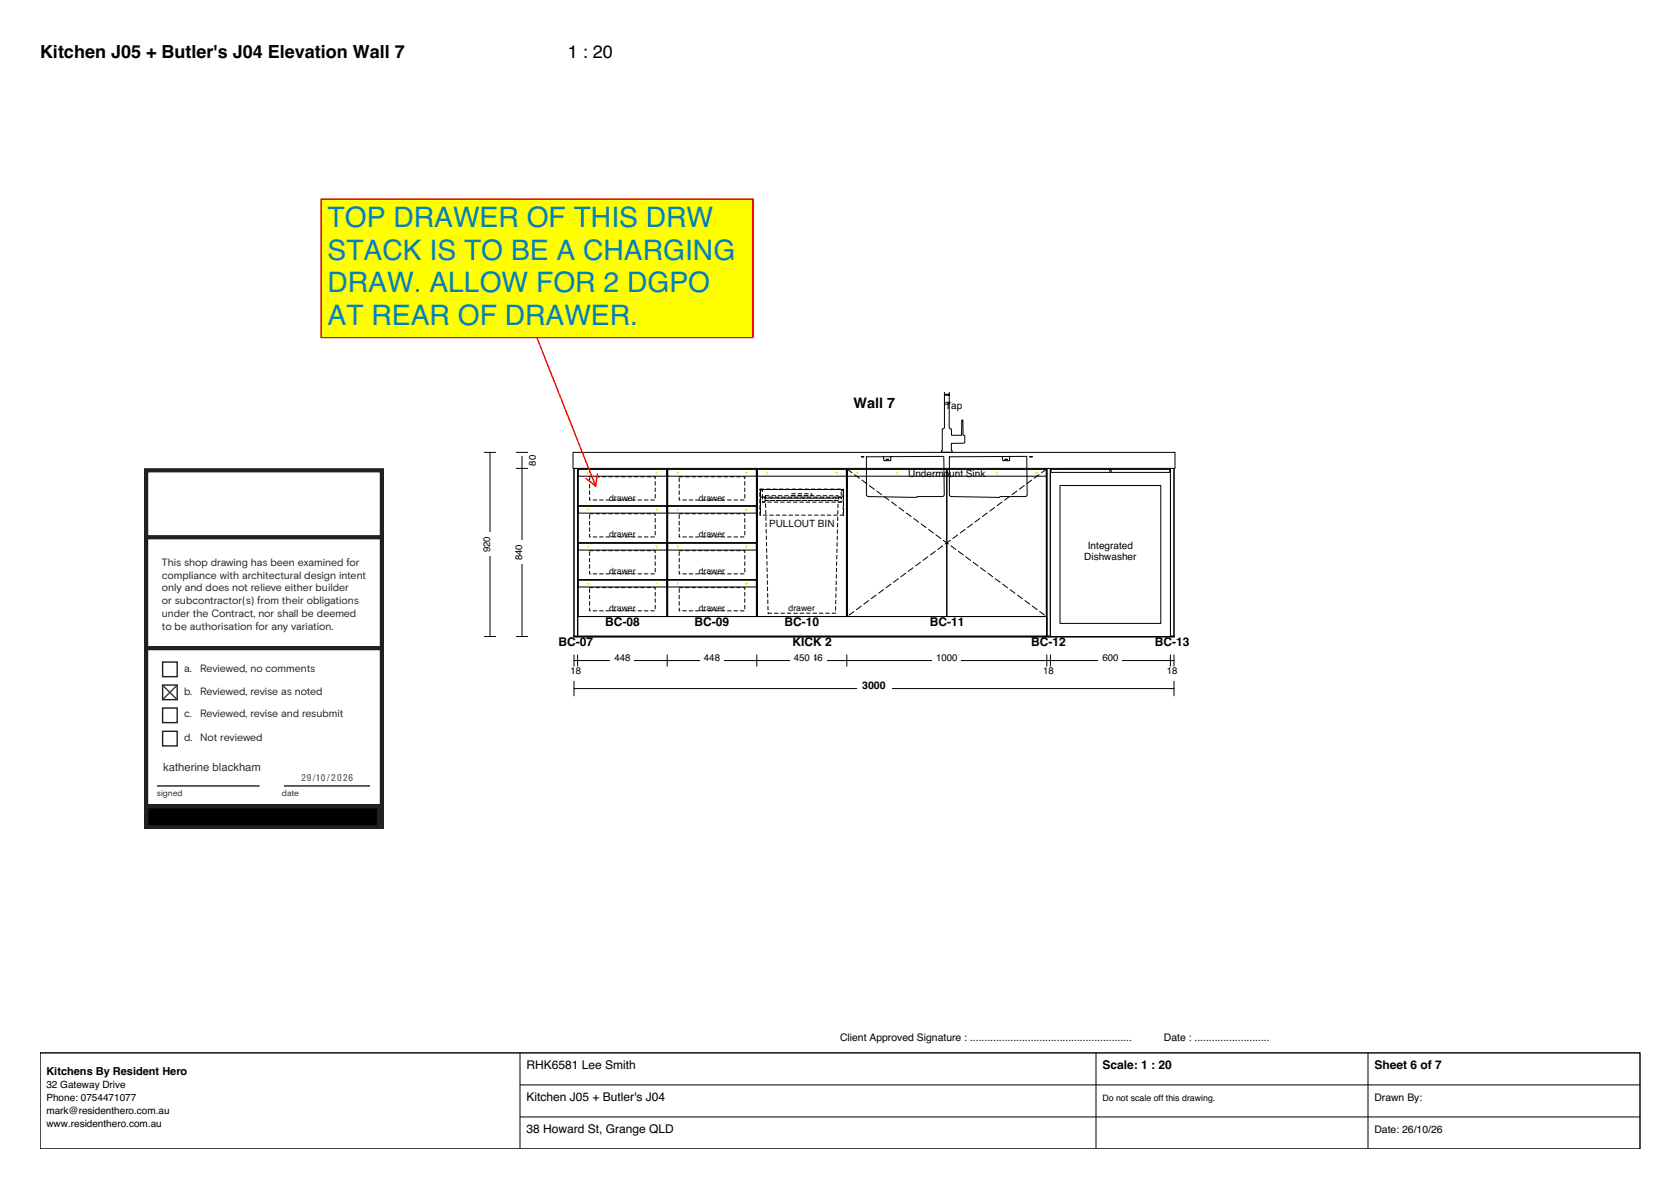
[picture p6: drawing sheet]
<svg xmlns="http://www.w3.org/2000/svg" width="420mm" height="297mm" viewBox="0 0 420 297" stroke-linecap="round" stroke-linejoin="round" font-family="sans-serif">
<path d="M143.5 159h150" fill="none" stroke="#000" stroke-width=".5"/>
<g fill="none" stroke="#000" stroke-width=".25">
<path d="M143.5 117h.9v42h-.9zM144.4 114h22.4v40h-22.4zM144.5 117.2h22.2v1.8h-22.2zM144.5 117.2h22.2v9.1h-22.2zM144.5 117.2v9.1M166.8 114h22.4v40h-22.4zM166.9 117.2h22.2v1.8h-22.2zM166.9 117.2h22.2v9.1h-22.2zM166.9 117.2v9.1M189.2 114h22.5v40h-22.5zM189.3 117.2h22.3v1.8h-22.3zM189.3 117.2h22.3v36.8h-22.3z"/>
<path d="M189.3 117.2v36.8M211.7 114h50v40h-50zM211.8 117.2h24.9v1.8h-24.9zM211.8 117.2h24.9v36.8h-24.9zM211.8 117.2v36.8M236.7 117.2h24.9v1.8h-24.9zM236.7 117.2h24.9v36.8h-24.9zM261.6 117.2v36.8M261.7 117h.9v42h-.9zM262.6 114h30v40h-30zM262.7 117.2h29.8v1.8h-29.8zM262.7 117.2h29.8v36.8h-29.8z"/>
<path d="M292.6 117h.9v42h-.9zM144.5 135.7h22.2v1.7h-22.2zM144.5 126.4h22.2v1.8h-22.2zM144.5 135.7h22.2v9.1h-22.2zM144.5 126.4h22.2v9.2h-22.2zM144.5 126.4v9.2M144.5 135.7v9.1M166.9 135.7h22.2v1.7h-22.2zM166.9 126.4h22.2v1.8h-22.2zM166.9 135.7h22.2v9.1h-22.2zM166.9 126.4h22.2v9.2h-22.2zM166.9 126.4v9.2"/>
<path d="M166.9 135.7v9.1M144.4 154h117.3v5h-117.3zM144.5 144.9h22.2v1.7h-22.2zM144.5 144.9h22.2v9.1h-22.2zM144.5 144.9v9.1M166.9 144.9h22.2v1.7h-22.2zM166.9 144.9h22.2v9.1h-22.2zM166.9 144.9v9.1M262.7 154h29.8"/>
</g>
<g fill="none" stroke="#edff00" stroke-width=".25">
<path d="M146.8 118.1h.4M147 117.9v.4M164 118.1h.4M164.2 117.9v.4M169.2 118.1h.4M169.4 117.9v.4M186.4 118.1h.4M186.6 117.9v.4M191.6 118.1h.4M191.8 117.9v.4M208.9 118.1h.4M209.1 117.9v.4"/>
<path d="M214.1 118.1h.4M214.3 117.9v.4M224 118.1h.4M224.2 117.9v.4M234 118.1h.4M234.2 117.9v.4M239 118.1h.4M239.2 117.9v.4M249 118.1h.4M249.2 117.9v.4M258.9 118.1h.4M259.1 117.9v.4"/>
<path d="M265 118.1h.4M265.2 117.9v.4M277.4 118.1h.4M277.6 117.9v.4M289.8 118.1h.4M290 117.9v.4M146.8 136.5h.4M146.8 127.3h.4M147 127.1v.4M147 136.3v.4M164 136.5h.4M164 127.3h.4"/>
<path d="M164.2 127.1v.4M164.2 136.3v.4M169.2 136.5h.4M169.2 127.3h.4M169.4 127.1v.4M169.4 136.3v.4M186.4 136.5h.4M186.4 127.3h.4M186.6 127.1v.4M186.6 136.3v.4M146.8 145.8h.4M147 145.5v.5"/>
<path d="M164 145.8h.4M164.2 145.5v.5M169.2 145.8h.4M169.4 145.5v.5M186.4 145.8h.4M186.6 145.5v.5"/>
<circle cx="147" cy="118.1" r=".11"/>
<circle cx="164.2" cy="118.1" r=".11"/>
<circle cx="169.4" cy="118.1" r=".11"/>
<circle cx="186.6" cy="118.1" r=".11"/>
<circle cx="191.8" cy="118.1" r=".11"/>
<circle cx="209.1" cy="118.1" r=".11"/>
<circle cx="214.3" cy="118.1" r=".11"/>
<circle cx="224.2" cy="118.1" r=".11"/>
<circle cx="234.2" cy="118.1" r=".11"/>
<circle cx="239.2" cy="118.1" r=".11"/>
<circle cx="249.2" cy="118.1" r=".11"/>
<circle cx="259.1" cy="118.1" r=".11"/>
<circle cx="265.2" cy="118.1" r=".11"/>
<circle cx="277.6" cy="118.1" r=".11"/>
<circle cx="290" cy="118.1" r=".11"/>
<circle cx="147" cy="127.3" r=".11"/>
<circle cx="147" cy="136.5" r=".11"/>
<circle cx="164.2" cy="136.5" r=".11"/>
<circle cx="164.2" cy="127.3" r=".11"/>
<circle cx="169.4" cy="136.5" r=".11"/>
<circle cx="169.4" cy="127.3" r=".11"/>
<circle cx="186.6" cy="127.3" r=".11"/>
<circle cx="186.6" cy="136.5" r=".11"/>
<circle cx="147" cy="145.8" r=".11"/>
<circle cx="164.2" cy="145.8" r=".11"/>
<circle cx="169.4" cy="145.8" r=".11"/>
<circle cx="186.6" cy="145.8" r=".11"/>
</g>
<g fill="none" stroke="#000" stroke-width=".25" stroke-dasharray=".9 .7">
<path d="M147.4 119.1h16.4v5.8h-16.4zM169.8 119.1h16.4v5.8h-16.4zM147.4 137.6h16.4v5.8h-16.4zM147.4 128.3h16.4v5.8h-16.4zM169.8 137.6h16.4v5.8h-16.4zM169.8 128.3h16.4v5.8h-16.4zM190 122.2l20.9 .1zM190 122.3l.1 6.4zM190 122.3h20.9v6.4h-20.9zM190.1 122.4h.5v1.8h-.5zM190.6 124.2h.6v1.2h-.6zM190.6 124.2h19.7v1.2h-19.7z"/>
<path d="M191.3 124.4h18.3v.6h-18.3zM191.4 125h18.1l-.6 28.2h-16.9zM191.4 123.8h18.1v.6h-18.1zM198 123.3h5v.5h-5zM209.7 124.2h.6v1.2h-.6zM210.3 122.4h.5v1.8h-.5zM210.8 122.3l.1 6.4zM147.4 146.8h16.4v5.8h-16.4zM169.8 146.8h16.4v5.8h-16.4z"/>
</g>
<path d="M211.8 117.2l24.9 18.4-24.9 18.4M261.6 117.2l-24.9 18.4 24.9 18.4M262.7 154l14.9-36.8 14.9 36.8" fill="none" stroke="#000" stroke-width=".25" stroke-dasharray="1.5 .8"/>
<path d="M143.3 113h150.5v4h-150.5z" fill="#fff" stroke="#000" stroke-width=".25"/>
<path d="M236.1 98v8.8l-.2 .3h-.3v5.4l-.2 .1v.3l2.6 .1 .1-.4-.3-.1v-1.7l3.2-.1 .2-.2v-1.7l-.4-.1-.1-3.8-.3 .1v3.7h-2.5l-.1-1.6h-.3l-.2-.3v-8.8M236.1 98.5h1.2M236.1 98.7h1.2M215.3 114.1h.7h-.7M216.6 114.1l19.4-.1 .1 9.7-.4 .3h-6.4l-.2 .3-12.2-.3-.3-.3zM221.5 114.7h.7h-.7M222.7 114v1.1h-1.7l-.1-1M236.1 100.8l.2 .2h.8l.2-.2M237.3 114.1l19.4-.1 .1 9.7-.3 .3h-6.4l-.3 .3-12.1-.3-.4-.3zM251.2 114.7h.7h-.7M252.4 114v1.1h-1.7l-.1-1M257.4 114.1h.7h-.7" fill="none" stroke="#000" stroke-width=".25"/>
<path d="M262.6 118h30v41h-30z" fill="#fff" stroke="#000" stroke-width=".25"/>
<path d="M265 121.3h25.2v34.4h-25.2zM143.5 165h150M143.5 163.6v2.8M144.4 163.6v2.8M166.8 163.6v2.8M189.2 163.6v2.8M211.7 163.6v2.8M261.7 163.6v2.8M262.6 163.6v2.8M292.6 163.6v2.8M293.5 163.6v2.8" fill="none" stroke="#000" stroke-width=".25"/>
<g fill="#fff">
<path d="M141.8 166.8h4.3v3.4h-4.3z"/>
<path d="M152.7 163.3h5.8v3.4h-5.8z"/>
<path d="M199.5 163.3h7.2v3.4h-7.2z"/>
<path d="M175.1 163.3h5.8v3.4h-5.8z"/>
<path d="M197.6 163.3h5.7v3.4h-5.7z"/>
<path d="M233.1 163.3h7.2v3.4h-7.2z"/>
<path d="M260 166.8h4.3v3.4h-4.3z"/>
<path d="M274.7 163.3h5.8v3.4h-5.8z"/>
<path d="M290.9 166.8h4.3v3.4h-4.3z"/>
</g>
<path d="M129.1 117h2.8M129.1 113h2.8M130.5 114v45M129.1 159h2.8" fill="none" stroke="#000" stroke-width=".25"/>
<g fill="#fff">
<path d="M128.8 135.1h3.4v5.8h-3.4z"/>
<path d="M132.3 112.8h3.4v4.4h-3.4z"/>
</g>
<path d="M121.1 113h2.8M122.5 113v46M121.1 159h2.8" fill="none" stroke="#000" stroke-width=".25"/>
<path d="M120.8 133.1h3.4v5.8h-3.4z" fill="#fff"/>
<path d="M143.5 172h150M143.5 170.2v3.6M293.5 170.2v3.6" fill="none" stroke="#000" stroke-width=".25"/>
<path d="M214.2 170.3h8.6v3.4h-8.6z" fill="#fff"/>
<path d="M10 263h400v24h-400z" fill="#fff" stroke="#000" stroke-width=".35"/>
<path d="M130 263v24M130 271h280M130 279h280M274 263v24M342 263v24" fill="none" stroke="#000" stroke-width=".25"/>
<path d="M134.3 84.5l14.6 36.9M149.4 118.3l-.5 3.1-2.5-1.9" fill="none" stroke="#f00" stroke-width=".35"/>
<path d="M80.3 49.7h108v34.6h-108z" fill="#ff0" stroke="#f00" stroke-width=".35"/>
<path d="M36.5 117.5h59v88.9h-59zM37 134.2h58M37 161.9h58" fill="none" stroke="#231f20" stroke-width="1.1" stroke-linecap="butt"/>
<path d="M36 200.8h60v6.1h-60z" fill="#231f20"/>
<path d="M39.2 196.3h25.7M71 196.3h21.5" fill="none" stroke="#231f20" stroke-width=".35"/>
<g fill="#231f20">
<path d="M55.9 124.4h.5v.5a1.03 1.03 0 0 1 1.1-.5 1.03 1.03 0 0 1 .8 .9v1.9h-.4v-1.8a.76 .76 0 0 0-.9-.6 .76 .76 0 0 0-.6 .9v1.5h-.5z"/>
<path d="M64.4 123.7h.5v.7h.7v.4h-.7v1.9l.7 .2v.4l-.8-.1-.3-.4-.1-2h-.4v-.4h.4z"/>
<path d="M70.8 123.7h.5v.7h.6v.4h-.6v1.9l.6 .2v.4l-.7-.1-.4-.4v-2h-.5v-.4h.5z"/>
<path d="M79.2 123.7h.5v.7h.6v.4h-.6v1.9l.6 .2v.4l-.7-.1-.4-.4v-2h-.5v-.4h.5z"/>
<path d="M62.6 123.7h.4v.7h.7v.4h-.7l.1 1.9 .6 .2v.4l-.8-.1-.3-.4v-2h-.5v-.4h.5z"/>
<path d="M66.2 123.7h.4v3.5h-.4z"/>
<path d="M75.8 124.4h.5v.5a1.03 1.03 0 0 1 1.1-.5 1.03 1.03 0 0 1 .8 .9v1.9h-.4v-1.8a.76 .76 0 0 0-.9-.6 .76 .76 0 0 0-.6 .9v1.5h-.5z"/>
<path d="M80.9 124.4h.4v.5l.5-.5 .6-.1v.5h-.5l-.5 .5-.1 1.9h-.4z"/>
<path d="M41.9 121.4a4.7 4.7 0 0 1 4.6 1.2 4 4 0 0 1 .8 2.4v5.3h-5.4z"/>
<path d="M47.6 121.4h5.4v4.3h-5.4z"/>
<path d="M47.6 126h5.4v4.3a4.7 4.7 0 0 1-4.6-1.2 4.3 4.3 0 0 1-.8-3.1z"/>
<path d="M59.3 124.8a1.36 1.36 0 0 1 1.6-.3 1.36 1.36 0 0 1 .8 1.4h-2.3a.98 .98 0 0 0 .8 1 .98 .98 0 0 0 1.1-.6l.3 .2a1.45 1.45 0 0 1-2.2 .5 1.45 1.45 0 0 1-.1-2.2zM59.7 124.9l-.3 .6h1.8a.9 .9 0 0 0-.5-.7 .9 .9 0 0 0-1 .1z"/>
<path d="M67.7 124.8a1.36 1.36 0 0 1 1.6-.3 1.36 1.36 0 0 1 .7 1.4h-2.3a.98 .98 0 0 0 .8 1 .98 .98 0 0 0 1.1-.6l.3 .2a1.45 1.45 0 0 1-2.1 .5 1.45 1.45 0 0 1-.1-2.2zM68 124.9l-.3 .6h1.9a.9 .9 0 0 0-.6-.7 .9 .9 0 0 0-1 .1z"/>
<path d="M72.2 125.8a1.5 1.5 0 0 1 3 0 1.5 1.5 0 0 1-3 0zM72.7 125.8a1.05 1.05 0 0 0 2.1 0 1.05 1.05 0 0 0-2.1 0z"/>
<path d="M82.8 123.7h.5v.3h-.5zM82.8 124.3h.5v2.9h-.5z"/>
<path d="M84.1 123.7h.5v1.2a1.35 1.35 0 0 1 1.8-.3 1.35 1.35 0 0 1 .4 1.8 1.25 1.25 0 0 1-1 .9 1.25 1.25 0 0 1-1.2-.5v.4h-.5zM84.5 125.8a1.02 1.02 0 0 0 2 0 1.02 1.02 0 0 0-2 0z"/>
<path d="M87.8 124.8a1.36 1.36 0 0 1 1.5-.3 1.36 1.36 0 0 1 .8 1.4h-2.3a.98 .98 0 0 0 .8 1 .98 .98 0 0 0 1.1-.6l.3 .2a1.45 1.45 0 0 1-2.1 .5 1.45 1.45 0 0 1-.1-2.2zM88.1 124.9l-.3 .6h1.8a.9 .9 0 0 0-.5-.7 .9 .9 0 0 0-1 .1z"/>
</g>
<path d="M40.7 165.4h3.6v3.6h-3.6zM40.7 171.1h3.6v3.7h-3.6zM40.7 176.9h3.6v3.6h-3.6zM40.7 182.7h3.6v3.6h-3.6z" fill="none" stroke="#231f20" stroke-width=".35"/>
<path d="M40.8 171.3l3.3 3.3M44.1 171.3l-3.3 3.3" fill="none" stroke="#3d3935" stroke-width=".35"/>
<g fill="#fff" stroke="#fff" stroke-width=".35">
<path d="M39.2 188.7h29.4v6.9h-29.4z"/>
<path d="M39.3 119h52.9v12.7h-52.9z"/>
</g>
<path d="M37.3 202.1h56.7v3.9h-56.7z" fill="#000" stroke="#000" stroke-width=".35"/>
<g font-size="7.1" fill="#0080c0">
<text x="81.9" y="56.8">TOP DRAWER OF THIS DRW</text>
<text x="81.9" y="64.9">STACK IS TO BE A CHARGING</text>
<text x="81.9" y="73">DRAW. ALLOW FOR 2 DGPO</text>
<text x="81.9" y="81.1">AT REAR OF DRAWER.</text>
</g>
<g font-size="4.5">
<text x="10" y="14.4">Kitchen J05 + Butler's J04 Elevation Wall 7</text>
<text x="142" y="14.4">1 : 20</text>
</g>
<text font-size="3.6" x="213.4" y="102">Wall 7</text>
<g font-size="3">
<text x="139.6" y="161.3">BC-07</text>
<text x="151.3" y="156.3">BC-08</text>
<text x="173.7" y="156.3">BC-09</text>
<text x="196.1" y="156.3">BC-10</text>
<text x="198.1" y="161.3">KICK 2</text>
<text x="232.4" y="156.3">BC-11</text>
<text x="257.8" y="161.3">BC-12</text>
<text x="273.3" y="156.3">BC-18</text>
<text x="288.7" y="161.3">BC-13</text>
<text x="131.6" y="267">RHK6581 Lee Smith</text>
<text x="275.6" y="267">Scale: 1 : 20</text>
<text x="343.6" y="267">Sheet 6 of 7</text>
<text x="131.6" y="275">Kitchen J05 + Butler's J04</text>
<text x="131.6" y="283">38 Howard St, Grange QLD</text>
</g>
<text font-size="2.8" fill="#323232" x="40.8" y="192.5">katherine blackham</text>
<text font-size="2.7" x="11.6" y="268.6">Kitchens By Resident Hero</text>
<g font-size="2.6" fill="#231f20">
<text x="40.5" y="141.4">This shop drawing has been examined for</text>
<text x="40.5" y="144.6">compliance with architectural design intent</text>
<text x="40.5" y="147.7">only and does not relieve either builder</text>
<text x="40.5" y="150.9">or subcontractor(s) from their obligations</text>
<text x="40.5" y="154.1">under the Contract, nor shall be deemed</text>
<text x="40.5" y="157.3">to be authorisation for any variation.</text>
<text x="46.1" y="167.7">a.</text>
<text x="50.1" y="167.7">Reviewed, no comments</text>
<text x="46.1" y="173.5">b.</text>
<text x="50.1" y="173.5">Reviewed, revise as noted</text>
<text x="46.1" y="179.2">c.</text>
<text x="50.1" y="179.2">Reviewed, revise and resubmit</text>
<text x="46.1" y="185">d.</text>
<text x="50.1" y="185">Not reviewed</text>
</g>
<g font-size="2.6">
<text x="215.6" y="172">3000</text>
<text x="210" y="260">Client Approved Signature : ........................................................</text>
<text x="291" y="260">Date : ..........................</text>
<text x="343.6" y="275">Drawn By:</text>
<text x="343.6" y="283">Date: 26/10/26</text>
</g>
<g font-size="2.5">
<text x="236.3" y="102.1">Tap</text>
<text x="227" y="119.1">Undermount Sink</text>
<text x="272" y="137.1">Integrated</text>
<text x="271.1" y="139.9">Dishwasher</text>
<text x="11.6" y="271.8">32 Gateway Drive</text>
<text x="11.6" y="275">Phone: 0754471077</text>
<text x="11.6" y="278.2">mark@residenthero.com.au</text>
<text x="11.6" y="281.4">www.residenthero.com.au</text>
</g>
<text font-size="2.5" fill="#111" x="192.3" y="131.7">PULLOUT BIN</text>
<g font-size="2.4">
<text x="134" y="116.3" transform="rotate(-90 134 116.3)">80</text>
<text x="122.5" y="138" transform="rotate(-90 122.5 138)">920</text>
<text x="130.5" y="140" transform="rotate(-90 130.5 140)">840</text>
<text x="153.6" y="165">448</text>
<text x="176" y="165">448</text>
<text x="198.4" y="165">450</text>
<text x="200.4" y="165">2346</text>
<text x="234" y="165">1000</text>
<text x="275.6" y="165">600</text>
<text x="142.6" y="168.5">18</text>
<text x="260.8" y="168.5">18</text>
<text x="291.7" y="168.5">18</text>
</g>
<text font-size="2.3" fill="#3d3935" x="75.4" y="195">29/10 /2026</text>
<g font-size="2.2">
<text x="152.3" y="125">drawer</text>
<text x="174.7" y="125">drawer</text>
<text x="152.3" y="134.3">drawer</text>
<text x="174.7" y="134.3">drawer</text>
<text x="152.3" y="143.5">drawer</text>
<text x="174.7" y="143.5">drawer</text>
<text x="152.3" y="152.7">drawer</text>
<text x="174.7" y="152.7">drawer</text>
<text x="197.1" y="152.7">drawer</text>
<text x="275.6" y="275">Do not scale off this drawing.</text>
</g>
<g font-size="2.1" fill="#231f20">
<text x="39.2" y="198.8">signed</text>
<text x="70.5" y="198.8">date</text>
</g>
</svg>
